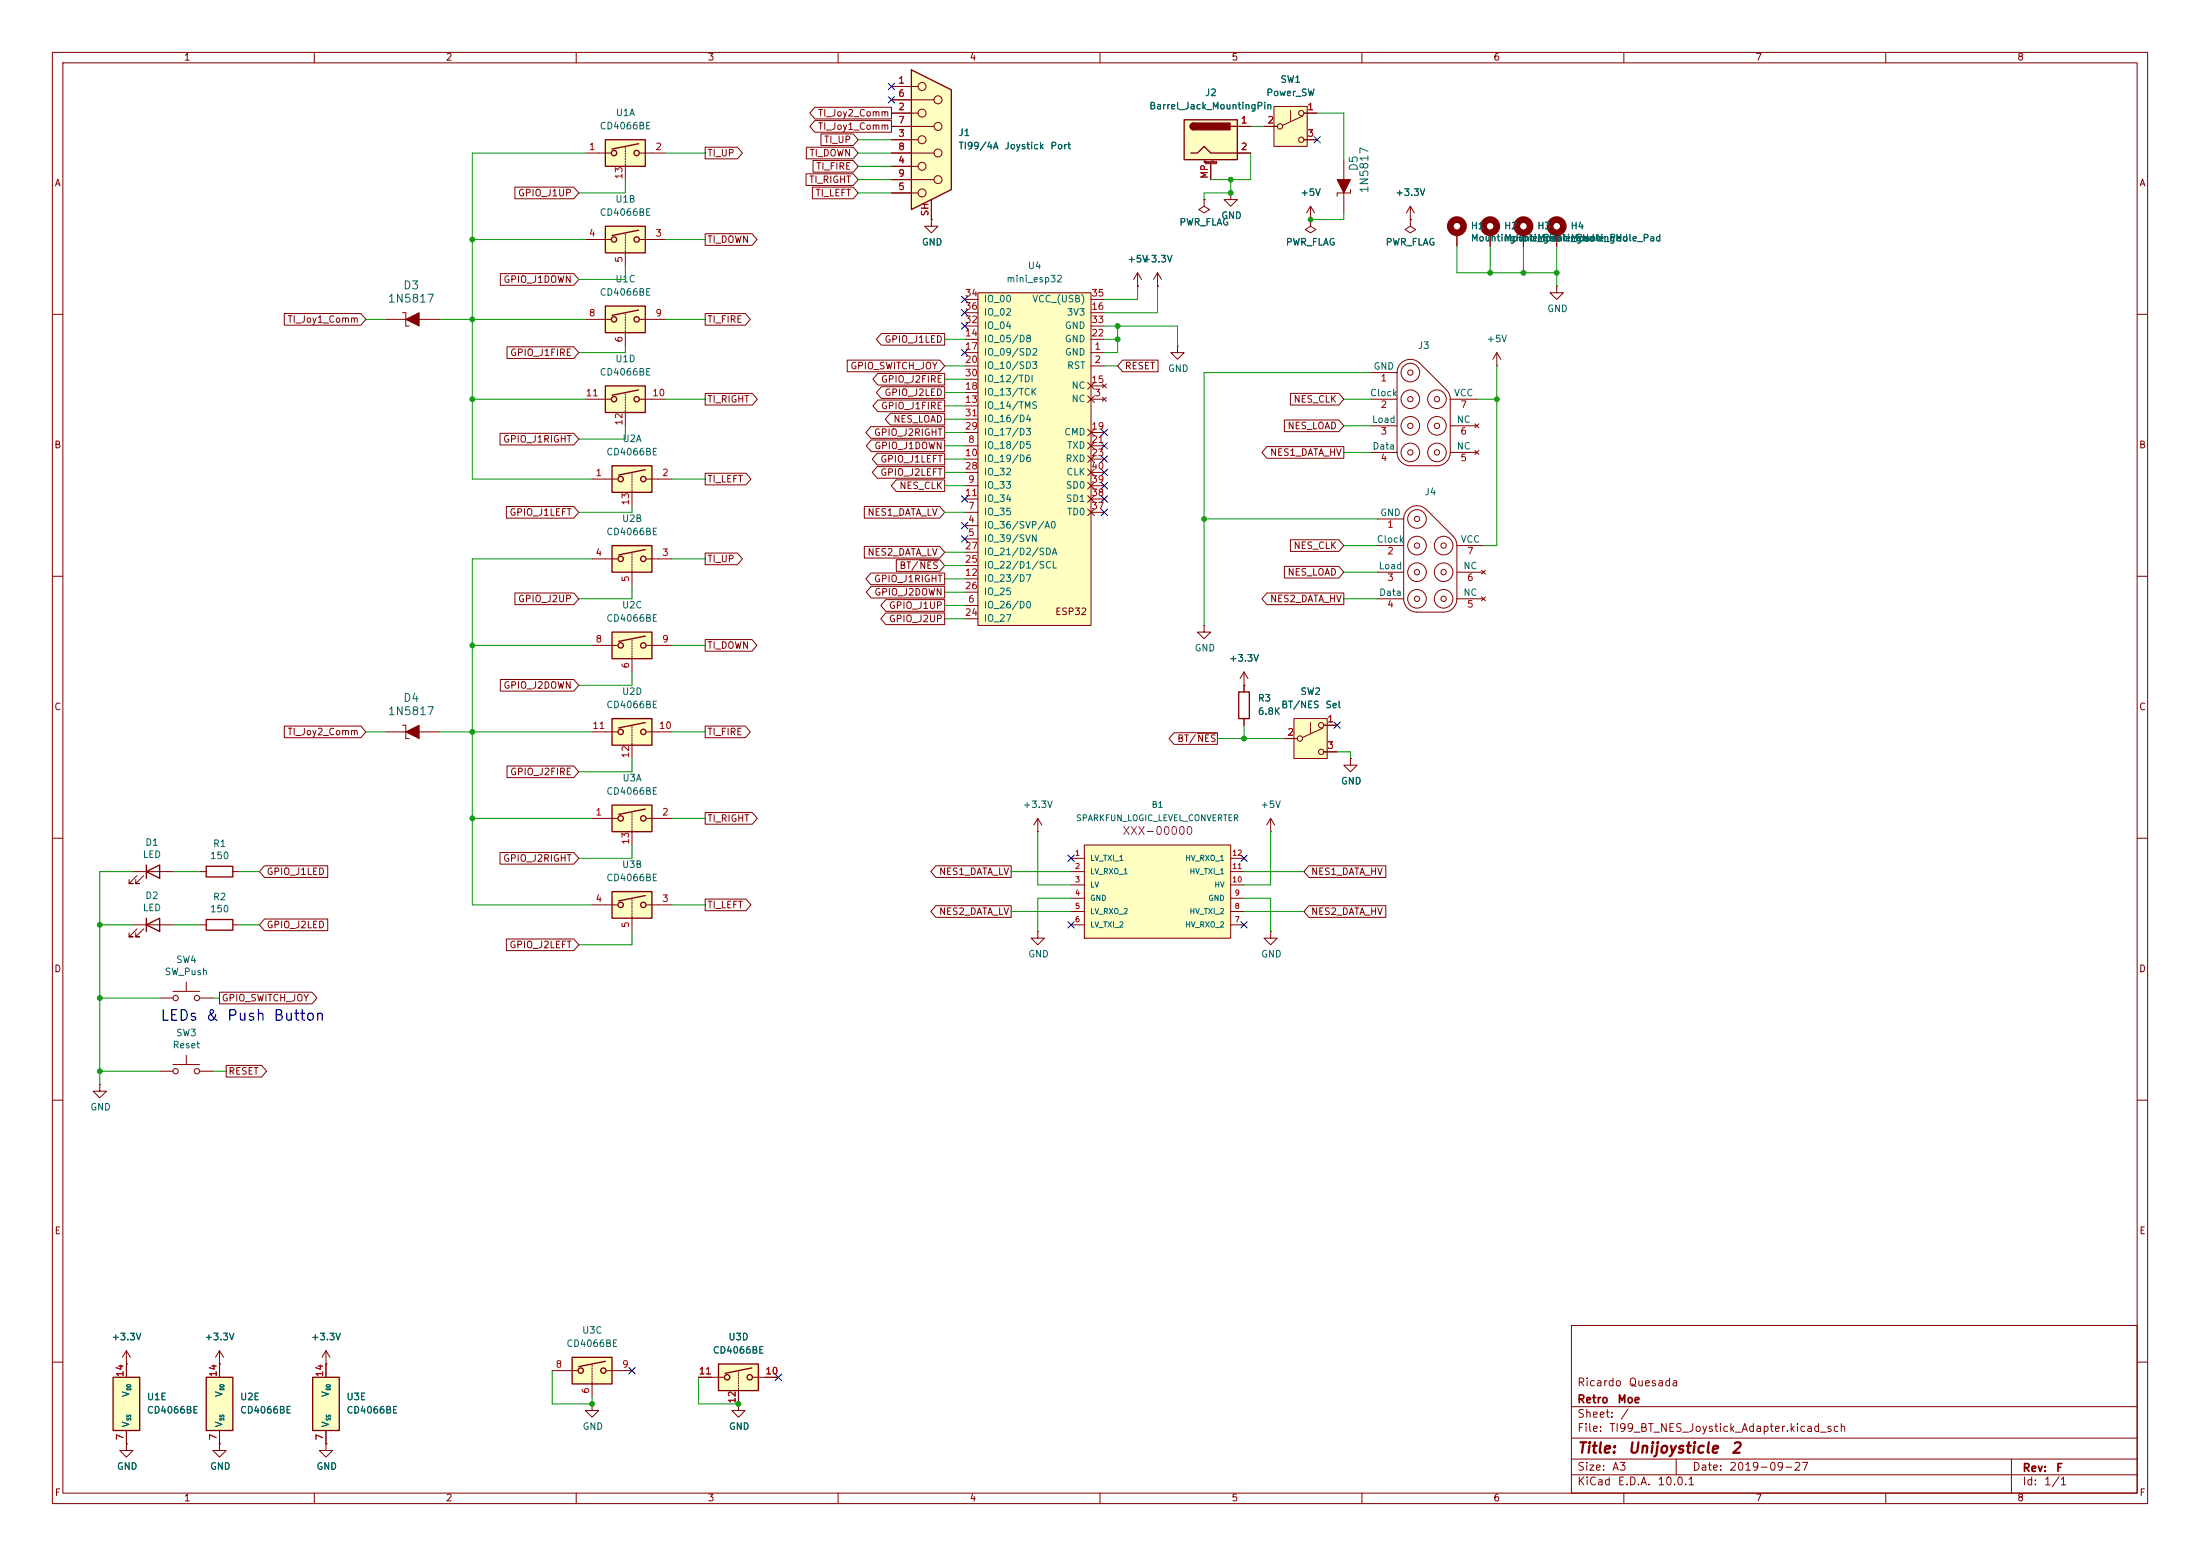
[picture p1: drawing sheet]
<svg xmlns="http://www.w3.org/2000/svg" width="420mm" height="297mm" viewBox="0 0 420 297" stroke-linecap="round" stroke-linejoin="round" font-family="sans-serif">
<g fill="none" stroke="#840000" stroke-width=".19">
<path d="M10 10h400v277h-400zM12 12h396v273h-396zM60 10v2M110 10v2M160 10v2M210 10v2M260 10v2M310 10v2M360 10v2M10 60h2M408 60h2M10 110h2"/>
<path d="M408 110h2M10 160h2M408 160h2M10 210h2M408 210h2M300 253h108v32h-108zM10 260h2M300 278.5h108M300 274.5h108M300 268.5h108M320 278.5v3M384 278.5v6.5"/>
<path d="M408 260h2M60 285v2M110 285v2M160 285v2M210 285v2M260 285v2M300 281.5h108M310 285v2M360 285v2"/>
</g>
<path d="M186.7 55.9h21.6v63.5h-21.6z" fill="#ffffc2"/>
<g fill="none" stroke="#840000" stroke-width=".19">
<path d="M184.1 59.7h2.6M184.1 57.2h2.6M186.7 55.9h21.6v63.5h-21.6zM208.3 59.7h2.5M208.3 57.2h2.5M278.1 44.5v2.5M284.5 44.5v2.5M297.2 54.6v1.3h1.2l-1.2 1.3-1.3-1.3h1.3M297.2 54.6h.1M184.1 67.3h2.6M184.1 69.9h2.6M184.1 77.5h2.6"/>
<path d="M184.1 64.8h2.6M184.1 74.9h2.6M184.1 72.4h2.6M184.1 62.2h2.6M207.6 75.6l1.3 1.2M207.6 73l1.3 1.3M208.3 67.3h2.5M208.3 69.9h2.5M208.3 76.2h2.5M208.3 64.8h2.5M208.3 73.7h2.5M208.3 62.2h2.5"/>
<path d="M208.9 75.6l-1.3 1.2M208.9 73l-1.3 1.3M210.4 75.8l.8 .8M210.4 73.3l.8 .7M211.2 73.3l-.8 .7M211.2 75.8l-.8 .8M285.7 69.9h.1M285.7 67.3l-.7 1.3M285.7 67.3l.8 1.3M285.7 67.3v2.6M184.1 97.8h2.6M184.1 85.1h2.6"/>
<path d="M184.1 92.7h2.6M184.1 87.6h2.6M184.1 95.3h2.6M184.1 82.6h2.6M184.1 90.2h2.6M184.1 80h2.6M207.6 81.9l1.3 1.3M207.6 84.5l1.3 1.2M207.6 87l1.3 1.3M207.6 97.2l1.3 1.2M207.6 94.6l1.3 1.3M207.6 92.1l1.3 1.2"/>
<path d="M207.6 89.5l1.3 1.3M208.3 97.8h2.5M208.3 85.1h2.5M208.3 92.7h2.5M208.3 87.6h2.5M208.3 95.3h2.5M208.3 82.6h2.5M208.3 90.2h2.5M208.9 81.9l-1.3 1.3M208.9 84.5l-1.3 1.2M208.9 87l-1.3 1.3M208.9 97.2l-1.3 1.2"/>
<path d="M208.9 94.6l-1.3 1.3M208.9 92.1l-1.3 1.2M208.9 89.5l-1.3 1.3M184.1 100.3h2.6M184.1 102.9h2.6M184.1 115.6h2.6M184.1 110.5h2.6M184.1 118.1h2.6M184.1 108h2.6M184.1 113h2.6M184.1 105.4h2.6"/>
</g>
<g fill="none" stroke="#840000" stroke-width="1.3">
<circle cx="278.1" cy="43.2" r="1.27"/>
<circle cx="284.5" cy="43.2" r="1.27"/>
</g>
<path d="M226.1 22.9h10.1v7.6h-10.1z" fill="#ffffc2"/>
<path d="M226.1 22.9h10.1v7.6h-10.1zM227.3 29.2h1.3l1.3-1.3 1.2 1.3h5.1M227.8 23.5a.64 .64 0 0 0-.6 .6 .64 .64 0 0 0 .6 .7M234.9 24.1h1.3" fill="none" stroke="#840000" stroke-width=".25"/>
<g fill="#840000" stroke="#840000" stroke-width=".25">
<path d="M227.4 23.7l.4-.2v1.3a.63 .63 0 0 1-.5-.4 .63 .63 0 0 1 .1-.7z"/>
<path d="M227.8 23.5h7v1.3h-7z"/>
</g>
<path d="M230.1 31.2h2.1M231.1 31.2v3.1M236.2 24.1h2.6M236.2 29.2h2.6" fill="none" stroke="#840000" stroke-width=".19"/>
<path d="M109.2 259.1h7.6v5.1h-7.6z" fill="#ffffc2"/>
<path d="M290.8 44.5v2.5M297.2 44.5v2.5M105.4 261.6h4.8M113 260.6v.3M113 261.1v.3M113 261.6v.3M113 262.1v.3M113 262.6v.3M113 263.1v.3M113 263.7v3M115.8 261.6h4.8" fill="none" stroke="#840000" stroke-width=".19"/>
<g fill="none" stroke="#840000" stroke-width=".25">
<path d="M109.2 259.1h7.6v5.1h-7.6zM115.6 259.8l-5.1 1.1"/>
<circle cx="110.9" cy="261.6" r=".51"/>
<circle cx="115.2" cy="261.6" r=".51"/>
</g>
<g fill="none" stroke="#840000" stroke-width="1.3">
<circle cx="290.8" cy="43.2" r="1.27"/>
<circle cx="297.2" cy="43.2" r="1.27"/>
</g>
<path d="M116.8 104.1h7.7v5.1h-7.7z" fill="#ffffc2"/>
<path d="M113 106.7h4.9M120.6 105.7v.2M120.6 106.2v.2M120.6 106.7v.2M120.6 107.2v.2M120.6 107.7v.3M120.6 108.2v.3M120.6 108.7v3.1M123.4 106.7h4.9" fill="none" stroke="#840000" stroke-width=".19"/>
<g fill="none" stroke="#840000" stroke-width=".25">
<path d="M116.8 104.1h7.7v5.1h-7.7zM123.2 104.9l-5.1 1"/>
<circle cx="118.5" cy="106.7" r=".51"/>
<circle cx="122.8" cy="106.7" r=".51"/>
</g>
<path d="M174 13.3l7.6 3.8v19.1l-7.6 3.8z" fill="#ffffc2"/>
<path d="M174 13.3l7.6 3.8v19.1l-7.6 3.8z" fill="none" stroke="#840000" stroke-width=".25"/>
<g fill="none" stroke="#840000" stroke-width=".19">
<path d="M170.2 16.5h5.1M170.2 19.1h8.1M170.2 21.6h5.1M170.2 24.1h8.1M170.2 26.7h5.1M170.2 29.2h8.1M170.2 31.8h5.1M170.2 34.3h8.1M170.2 36.8h5.1M177.8 38.1v3.8M250.2 39.4l-.8 1.2M250.2 39.4l.8 1.2"/>
<path d="M250.2 39.4v2.5M250.2 41.9v1.3l1 .6-1 .7-1-.7 1-.6M250.2 41.9h.1"/>
<circle cx="176" cy="16.5" r=".76"/>
<circle cx="179.1" cy="19" r=".76"/>
<circle cx="176" cy="21.6" r=".76"/>
<circle cx="176" cy="31.7" r=".76"/>
<circle cx="176" cy="26.7" r=".76"/>
<circle cx="176" cy="36.8" r=".76"/>
<circle cx="179.1" cy="34.3" r=".76"/>
<circle cx="179.1" cy="24.1" r=".76"/>
<circle cx="179.1" cy="29.2" r=".76"/>
</g>
<path d="M115.6 43.2h7.6v5.1h-7.6z" fill="#ffffc2"/>
<g fill="none" stroke="#840000" stroke-width=".19">
<path d="M111.8 45.7h4.8M119.4 44.7v.3M119.4 45.2v.3M119.4 45.7v.3M119.4 46.2v.3M119.4 46.7v.3M119.4 47.2v.3M119.4 47.8v3M122.2 45.7h4.8M177.8 41.9v1.3h1.3l-1.3 1.3-1.3-1.3h1.3M177.8 41.9h.1M141 268v1.2h1.2l-1.2 1.3-1.3-1.3h1.3"/>
<path d="M141 268h.1"/>
</g>
<g fill="none" stroke="#840000" stroke-width=".25">
<path d="M115.6 43.2h7.6v5.1h-7.6zM121.9 43.9l-5.1 1.1"/>
<circle cx="117.2" cy="45.7" r=".51"/>
<circle cx="121.5" cy="45.7" r=".51"/>
</g>
<path d="M116.8 88.9h7.7v5.1h-7.7z" fill="#ffffc2"/>
<path d="M113 91.4h4.9M120.6 90.4v.3M120.6 90.9v.3M120.6 91.4v.3M120.6 91.9v.3M120.6 92.5v.2M120.6 93v.2M120.6 93.5v3M123.4 91.4h4.9" fill="none" stroke="#840000" stroke-width=".19"/>
<g fill="none" stroke="#840000" stroke-width=".25">
<path d="M116.8 88.9h7.7v5.1h-7.7zM123.2 89.7l-5.1 1"/>
<circle cx="118.5" cy="91.4" r=".51"/>
<circle cx="122.8" cy="91.4" r=".51"/>
</g>
<path d="M137.2 260.3h7.6v5.1h-7.6z" fill="#ffffc2"/>
<g fill="none" stroke="#840000" stroke-width=".19">
<path d="M269.2 39.4l-.7 1.2M269.2 39.4l.8 1.2M269.2 39.4v2.5M269.2 41.9v1.3l1.1 .6-1.1 .7-1-.7 1-.6M269.2 41.9h.1M224.8 66v1.3h1.3l-1.3 1.3-1.3-1.3h1.3M224.8 66h.1M261.6 71.1h5.1M261.6 76.2h5.1M266.7 71.1a2.54 2.54 0 0 1 1.6-2.3 2.54 2.54 0 0 1 2.7 .5l5.1 5.1a2.54 2.54 0 0 1 .8 1.8M266.7 71.1v15.3M276.9 76.2v10.2"/>
<path d="M276.9 76.2h5M261.6 81.3h5.1M261.6 86.4h5.1M266.7 86.4a2.54 2.54 0 0 0 2.5 2.5h5.1a2.54 2.54 0 0 0 2.6-2.5M276.9 81.3h5M276.9 86.4h5M281.6 86l.7 .7M281.6 80.9l.7 .8M282.3 86l-.7 .7M282.3 80.9l-.7 .8M133.3 262.9h4.9M141 261.9v.2"/>
<path d="M141 262.4v.2M141 262.9v.2M141 263.4v.3M141 263.9v.3M141 264.4v.3M141 264.9v3.1M143.8 262.9h4.8"/>
<circle cx="269.2" cy="76.2" r="1.78"/>
<circle cx="269.2" cy="71.1" r="1.78"/>
<circle cx="269.2" cy="76.2" r=".51"/>
<circle cx="269.2" cy="71.1" r=".51"/>
<circle cx="274.3" cy="76.2" r="1.78"/>
<circle cx="274.3" cy="76.2" r=".51"/>
<circle cx="269.2" cy="81.3" r="1.78"/>
<circle cx="269.2" cy="86.4" r="1.78"/>
<circle cx="269.2" cy="81.3" r=".51"/>
<circle cx="269.2" cy="86.4" r=".51"/>
<circle cx="274.3" cy="81.3" r="1.78"/>
<circle cx="274.3" cy="86.4" r="1.78"/>
<circle cx="274.3" cy="81.3" r=".51"/>
<circle cx="274.3" cy="86.4" r=".51"/>
</g>
<g fill="none" stroke="#840000" stroke-width=".25">
<path d="M137.2 260.3h7.6v5.1h-7.6zM143.5 261.1l-5.1 1"/>
<circle cx="138.8" cy="262.9" r=".51"/>
<circle cx="143.1" cy="262.9" r=".51"/>
</g>
<path d="M115.6 26.7h7.6v5.1h-7.6z" fill="#ffffc2"/>
<path d="M111.8 29.2h4.8M119.4 28.2v.2M119.4 28.7v.3M119.4 29.2v.3M119.4 29.7v.3M119.4 30.2v.3M119.4 30.7v.3M119.4 31.2v3.1M122.2 29.2h4.8" fill="none" stroke="#840000" stroke-width=".19"/>
<g fill="none" stroke="#840000" stroke-width=".25">
<path d="M115.6 26.7h7.6v5.1h-7.6zM121.9 27.4l-5.1 1"/>
<circle cx="117.2" cy="29.2" r=".51"/>
<circle cx="121.5" cy="29.2" r=".51"/>
</g>
<path d="M115.6 73.7h7.6v5h-7.6z" fill="#ffffc2"/>
<path d="M111.8 76.2h4.8M119.4 75.2v.2M119.4 75.7v.2M119.4 76.2v.3M119.4 76.7v.3M119.4 77.2v.3M119.4 77.7v.3M119.4 78.2v3.1M122.2 76.2h4.8" fill="none" stroke="#840000" stroke-width=".19"/>
<g fill="none" stroke="#840000" stroke-width=".25">
<path d="M115.6 73.7h7.6v5h-7.6zM121.9 74.4l-5.1 1"/>
<circle cx="117.2" cy="76.2" r=".51"/>
<circle cx="121.5" cy="76.2" r=".51"/>
</g>
<path d="M115.6 58.4h7.6v5.1h-7.6z" fill="#ffffc2"/>
<g fill="none" stroke="#840000" stroke-width=".19">
<path d="M229.9 38.1v1.3l1 .6-1 .6-1-.6 1-.6M229.9 38.1h.1M256.5 30.5v3.8M256.5 36.8v3.8M257.8 36.2v.6h-2.5v.7M119.4 59.9v.3M217.2 54.6h.1M217.2 52.1l-.8 1.2M217.2 52.1l.7 1.2M217.2 52.1v2.5M111.8 61h4.8M119.4 60.5v.2"/>
<path d="M119.4 61v.2M119.4 61.5v.2M119.4 62v.2M119.4 62.5v.2M119.4 63v3M122.2 61h4.8M262.9 99.1h5.1M268 99.1a2.54 2.54 0 0 1 1.5-2.4 2.54 2.54 0 0 1 2.8 .6l5.1 5a2.54 2.54 0 0 1 .7 1.8M268 99.1v15.2M262.9 104.1h5.1M262.9 109.2h5.1M262.9 114.3h5.1"/>
<path d="M268 114.3a2.54 2.54 0 0 0 2.5 2.5h5.1a2.54 2.54 0 0 0 2.5-2.5M278.1 104.1v10.2M278.1 104.1h5.1M278.1 109.2h5.1M278.1 114.3h5.1M282.8 113.9l.8 .8M282.8 108.8l.8 .8M283.6 113.9l-.8 .8M283.6 108.8l-.8 .8M19 207v1.3h1.3l-1.3 1.3-1.2-1.3h1.2M19 207h.1M30.5 204.5h2.5"/>
<path d="M33 203.2h5.1M35.6 201.4v1.8M38.1 204.5h2.5M41.9 275.6v1.3h1.3l-1.3 1.2-1.3-1.2h1.3M41.9 275.6h.1"/>
<circle cx="270.5" cy="99.1" r="1.78"/>
<circle cx="270.5" cy="99.1" r=".51"/>
<circle cx="270.5" cy="114.3" r="1.78"/>
<circle cx="270.5" cy="104.1" r="1.78"/>
<circle cx="270.5" cy="109.2" r="1.78"/>
<circle cx="270.5" cy="114.3" r=".51"/>
<circle cx="270.5" cy="104.1" r=".51"/>
<circle cx="270.5" cy="109.2" r=".51"/>
<circle cx="275.6" cy="104.1" r="1.78"/>
<circle cx="275.6" cy="109.2" r="1.78"/>
<circle cx="275.6" cy="114.3" r="1.78"/>
<circle cx="275.6" cy="114.3" r=".51"/>
<circle cx="275.6" cy="109.2" r=".51"/>
<circle cx="275.6" cy="104.1" r=".51"/>
<circle cx="33.5" cy="204.5" r=".51"/>
<circle cx="37.6" cy="204.5" r=".51"/>
</g>
<g fill="none" stroke="#840000" stroke-width=".25">
<path d="M115.6 58.4h7.6v5.1h-7.6zM121.9 59.2l-5.1 1"/>
<circle cx="117.2" cy="61" r=".51"/>
<circle cx="121.5" cy="61" r=".51"/>
</g>
<path d="M255.3 34.3h2.5l-1.3 2.5z" fill="#840000" stroke="#840000" stroke-width=".19"/>
<path d="M243.2 20.3h6.4v7.6h-6.4z" fill="#ffffc2"/>
<g fill="none" stroke="#840000" stroke-width=".19">
<path d="M241.3 24.1h2.5M243.2 20.3h6.4v7.6h-6.4zM246.4 21.1v2M248.7 22.1l-3.8 1.8M248.9 21.6h2.6M248.9 26.7h2.6M24.1 257.8l-.7 1.3M24.1 257.8l.8 1.3M24.1 257.8v2.5M24.1 275.6v1.3h1.3l-1.3 1.2-1.2-1.2h1.2M24.1 275.6h.1M24.1 260.3h.1"/>
<circle cx="244.3" cy="24.1" r=".51"/>
<circle cx="248.4" cy="26.7" r=".51"/>
<circle cx="248.4" cy="21.6" r=".51"/>
</g>
<path d="M21.6 262.9h5.1v10.1h-5.1z" fill="#ffffc2"/>
<path d="M21.6 262.9h5.1v10.1h-5.1z" fill="none" stroke="#840000" stroke-width=".25"/>
<path d="M41.9 257.8l-.8 1.3M41.9 257.8l.8 1.3M41.9 257.8v2.5M24.1 260.3v2.6M24.1 273v2.6M41.9 260.3h.1" fill="none" stroke="#840000" stroke-width=".19"/>
<path d="M116.8 153.7h7.7v5.1h-7.7z" fill="#ffffc2"/>
<g fill="none" stroke="#840000" stroke-width=".19">
<path d="M221 54.6h.1M221 52.1l-.8 1.2M221 52.1l.7 1.2M221 52.1v2.5M113 156.2h4.9M120.6 155.2v.2M120.6 155.7v.3M120.6 156.2v.3M120.6 156.7v.3M120.6 157.2v.3M120.6 157.7v.3M120.6 158.2v3.1"/>
<path d="M123.4 156.2h4.9M30.5 190.5h2.5M33 189.2h5.1M35.6 187.5v1.7M38.1 190.5h2.5"/>
<circle cx="33.5" cy="190.5" r=".51"/>
<circle cx="37.6" cy="190.5" r=".51"/>
</g>
<g fill="none" stroke="#840000" stroke-width=".25">
<path d="M116.8 153.7h7.7v5.1h-7.7zM123.2 154.4l-5.1 1"/>
<circle cx="118.5" cy="156.2" r=".51"/>
<circle cx="122.8" cy="156.2" r=".51"/>
</g>
<path d="M59.7 262.9h5.1v10.1h-5.1z" fill="#ffffc2"/>
<path d="M59.7 262.9h5.1v10.1h-5.1z" fill="none" stroke="#840000" stroke-width=".25"/>
<path d="M62.2 257.8v5.1M62.2 257.8l-.7 1.3M62.2 257.8l.8 1.3M62.2 260.3h.1M62.2 273v2.6" fill="none" stroke="#840000" stroke-width=".19"/>
<path d="M39.4 262.9h5v10.1h-5z" fill="#ffffc2"/>
<path d="M39.4 262.9h5v10.1h-5z" fill="none" stroke="#840000" stroke-width=".25"/>
<path d="M257.8 144.8v1.3h1.3l-1.3 1.2-1.3-1.2h1.3M257.8 144.8h.1M198.1 177.8v1.3h1.3l-1.3 1.2-1.3-1.2h1.3M198.1 177.8h.1M41.9 260.3v2.6M41.9 273v2.6M62.2 275.6v1.3h1.3l-1.3 1.2-1.2-1.2h1.2M62.2 275.6h.1" fill="none" stroke="#840000" stroke-width=".19"/>
<path d="M247 137.2h6.4v7.6h-6.4z" fill="#ffffc2"/>
<g fill="none" stroke="#840000" stroke-width=".19">
<path d="M237.5 130.8v1.3M237.5 137.2v1.2M247 137.2h6.4v7.6h-6.4zM250.2 137.9v2.1M252.5 139l-3.8 1.8M252.7 138.4h2.6M245.1 141h2.5M252.7 143.5h2.6M113 268v1.2h1.3l-1.3 1.3-1.2-1.3h1.2M113 268h.1"/>
<circle cx="252.2" cy="138.4" r=".51"/>
<circle cx="248.2" cy="141" r=".51"/>
<circle cx="252.2" cy="143.5" r=".51"/>
</g>
<path d="M236.5 132.1h2v5.1h-2z" fill="none" stroke="#840000" stroke-width=".25"/>
<path d="M207 161.3h27.9v17.8h-27.9z" fill="#ffffc2"/>
<g fill="none" stroke="#840000" stroke-width=".19">
<path d="M76.8 59.7h.7v2.5h.6M73.7 61h3.8M80 61h3.8M229.9 119.4v1.3h1.2l-1.2 1.2-1.3-1.2h1.3M229.9 119.4h.1M73.7 139.7h3.8M76.8 138.4h.7v2.6h.6M80 139.7h3.8M237.5 130.8h.1M237.5 128.3l-.8 1.2M237.5 128.3l.8 1.2M237.5 128.3v2.5"/>
<path d="M198.1 158.8h.1M198.1 156.2l-.7 1.3M198.1 156.2l.8 1.3M198.1 156.2v2.6M242.6 158.8h.1M242.6 156.2l-.8 1.3M242.6 156.2l.7 1.3M242.6 156.2v2.6M25.4 166.4h7.6M25.4 176.5h7.6M26.2 167.1l-1.6 1.6h.8h-.8v-.8M26.2 177.3l-1.6 1.5h.8h-.8v-.7"/>
<path d="M27.4 167.1l-1.5 1.6h.8h-.8v-.8M27.4 177.3l-1.5 1.5h.8h-.8v-.7M38.1 166.4h1.3M38.1 176.5h1.3M44.4 166.4h1.3M44.4 176.5h1.3M204.5 163.8h2.5M204.5 166.4h2.5M204.5 168.9h2.5M204.5 171.5h2.5M204.5 174h2.5M204.5 176.5h2.5"/>
<path d="M207 161.3h27.9v17.8h-27.9zM234.9 163.8h2.6M234.9 166.4h2.6M234.9 168.9h2.6M234.9 171.5h2.6M234.9 174h2.6M234.9 176.5h2.6M242.6 177.8v1.3h1.2l-1.2 1.2-1.3-1.2h1.3M242.6 177.8h.1"/>
</g>
<g fill="#840000" stroke="#840000" stroke-width=".19">
<path d="M77.5 61l2.5-1.3v2.5z"/>
<path d="M77.5 139.7l2.5-1.3v2.6z"/>
</g>
<path d="M27.9 166.4l2.6-1.3v2.5zM27.9 176.5l2.6-1.2v2.5zM27.9 165.1v2.5M27.9 175.3v2.5M39.4 165.4h5v2h-5zM39.4 175.5h5v2h-5z" fill="none" stroke="#840000" stroke-width=".25"/>
<path d="M116.8 120.7h7.7v5h-7.7z" fill="#ffffc2"/>
<path d="M113 123.2h4.9M120.6 122.2v.2M120.6 122.7v.2M120.6 123.2v.2M120.6 123.7v.3M120.6 124.2v.3M120.6 124.7v.3M120.6 125.2v3.1M123.4 123.2h4.9" fill="none" stroke="#840000" stroke-width=".19"/>
<g fill="none" stroke="#840000" stroke-width=".25">
<path d="M116.8 120.7h7.7v5h-7.7zM123.2 121.4l-5.1 1"/>
<circle cx="118.5" cy="123.2" r=".51"/>
<circle cx="122.8" cy="123.2" r=".51"/>
</g>
<path d="M116.8 137.2h7.7v5h-7.7z" fill="#ffffc2"/>
<path d="M113 139.7h4.9M120.6 138.7v.2M120.6 139.2v.2M120.6 139.7v.3M123.4 139.7h4.9M120.6 140.2v.3M120.6 140.7v.3M120.6 141.2v.3M120.6 141.7v3.1" fill="none" stroke="#840000" stroke-width=".19"/>
<g fill="none" stroke="#840000" stroke-width=".25">
<path d="M116.8 137.2h7.7v5h-7.7zM123.2 137.9l-5.1 1"/>
<circle cx="118.5" cy="139.7" r=".51"/>
<circle cx="122.8" cy="139.7" r=".51"/>
</g>
<path d="M116.8 170.2h7.7v5.1h-7.7z" fill="#ffffc2"/>
<g fill="none" stroke="#840000" stroke-width=".19">
<path d="M170.2 16.5h3.8M170.2 19.1h3.8M98.3 35.7h11.2l1 1.1-1 1.1h-11.2zM134.6 28.1h6.2l.9 1.1-.9 1.1h-6.2zM153.9 33.2h9l.9 1.1-.9 1.1h-9zM153.9 28.1h9l.9 1.1-.9 1.1h-9zM155.1 35.7h7.8l.9 1.1-.9 1.1h-7.8zM155.2 30.6h7.7l.9 1.2-.9 1.1h-7.7zM155.6 20.5h14.6v2.2h-14.6l-1-1.1zM155.6 23h14.6v2.2h-14.6l-1-1.1zM156.7 25.6h6.2l.9 1.1-.9 1.1h-6.2zM170.2 21.6h3.8"/>
<path d="M170.2 24.1h3.8M170.2 26.7h3.8M170.2 31.8h3.8M170.2 36.8h3.8M170.2 29.2h3.8M170.2 34.3h3.8M177.8 38.1v3.8M229.9 38.1h.1M231.1 31.2v3.1M234.9 36.8v1.3h1.3l-1.3 1.3-1.2-1.3h1.2M234.9 36.8h.1M236.2 24.1h2.6"/>
<path d="M236.2 29.2h2.6M241.3 24.1h2.5M248.9 21.6h2.6M248.9 26.7h2.6M54.3 59.8h14.6l.9 1.2-.9 1.1h-14.6zM95.5 52.2h14l1 1.1-1 1.2h-14zM134.6 44.6h9l.9 1.1-.9 1.1h-9zM134.6 59.8h7.7l.9 1.2-.9 1.1h-7.7zM177.8 41.9h.1M217.2 54.6h.1M221 54.6h.1M250.2 41.9h.1"/>
<path d="M269.2 41.9h.1M278.1 44.5v2.5M284.5 44.5v2.5M290.8 44.5v2.5M297.2 44.5v2.5M96.8 66.2h12.7l1 1.1-1 1.1h-12.7zM134.6 75.1h9l1 1.1-1 1.1h-9zM161.7 68.7h17.7l.9 1.2-.9 1.1h-17.7zM167.6 76.4h12.7v2.2h-12.7l-1-1.1zM167.6 71.3h12.7v2.2h-12.7l-1-1.1zM168.3 63.7h12v2.2h-12l-1-1.1zM168.3 73.8h12v2.2h-12l-1-1.1z"/>
<path d="M169.9 78.9h10.4v2.2h-10.4l-.9-1.1zM214.3 68.7h6.8v2.3h-6.8l-.9-1.1zM246.3 75.1h9.3l.9 1.1-.9 1.1h-9.3zM95.5 82.7h14l1 1.1-1 1.1h-14zM96.7 96.7h12.8l1 1.1-1 1.1h-12.8zM134.6 90.3h7.8l1 1.1-1 1.2h-7.8zM165 96.7h14.4l.9 1.1-.9 1.1h-14.4zM166.3 81.4h14v2.3h-14l-1-1.1zM166.3 84h14v2.2h-14l-.9-1.1zM167.5 89.1h12.8v2.2h-12.8l-1-1.1zM167.5 86.5h12.8v2.2h-12.8l-1-1.1zM171.1 91.6h9.2v2.2h-9.2l-1-1.1z"/>
<path d="M241.9 85.2h14.6v2.3h-14.6l-1-1.1zM245.2 80.2h10.4l.9 1.1-.9 1.1h-10.4zM98.3 113.2h11.2l1 1.1-1 1.1h-11.2zM134.6 105.6h6.2l.9 1.1-.9 1.1h-6.2zM165 104.3h14.4l.9 1.1-.9 1.1h-14.4zM166.3 109.4h14v2.2h-14l-1-1.1zM166.3 111.9h14v2.2h-14l-.9-1.1zM169.1 114.5h11.2v2.2h-11.2l-.9-1.1zM169.1 117h11.2v2.2h-11.2l-.9-1.1zM171.1 106.8h8.3l.9 1.2-.9 1.1h-8.3zM175.5 106.9h3.6M241.9 113.2h14.6v2.2h-14.6l-1-1.1z"/>
<path d="M245.2 108.1h10.4l.9 1.1-.9 1.1h-10.4zM246.3 103h9.3l.9 1.1-.9 1.2h-9.3zM54.3 138.6h14.6l.9 1.1-.9 1.1h-14.6zM95.5 129.7h14l1 1.1-1 1.1h-14zM134.6 138.6h7.7l.9 1.1-.9 1.1h-7.7zM134.6 122.1h9l.9 1.1-.9 1.1h-9zM224.1 139.9h8.3v2.2h-8.3l-.9-1.1zM228.5 140h3.7M237.5 130.8h.1M237.5 130.8v1.3M237.5 137.2v1.2M252.7 138.4h2.6"/>
<path d="M96.8 146.2h12.7l1 1.1-1 1.1h-12.7zM134.6 155.1h9l1 1.1-1 1.1h-9zM245.1 141h2.5M252.7 143.5h2.6M257.8 144.8h.1M50.5 165.3h12.1v2.2h-12.1l-1-1.1zM50.5 175.4h12.1v2.2h-12.1l-1-1.1zM95.5 162.7h14l1 1.1-1 1.1h-14zM96.7 179.2h12.8l1 1.1-1 1.2h-12.8zM113 172.7h4.9M120.6 171.7v.3M120.6 172.2v.3"/>
<path d="M120.6 172.7v.3M120.6 173.2v.3M120.6 173.7v.3M120.6 174.2v.3M120.6 174.8v3M123.4 172.7h4.9M134.6 171.6h7.8l1 1.1-1 1.1h-7.8zM178.7 165.3h14.3v2.2h-14.3l-1-1.1zM178.7 172.9h14.3v2.2h-14.3l-1-1.1zM249.9 172.9h14.7v2.2h-14.7l-1-1.1zM249.9 165.3h14.7v2.2h-14.7l-1-1.1zM41.9 189.4h17.7l.9 1.1-.9 1.1h-17.7z"/>
<path d="M43.2 203.4h6.7l1 1.1-1 1.1h-6.7zM24.1 260.3h.1M24.1 275.6h.1M24.1 260.3v2.6M24.1 273v2.6M41.9 260.3h.1M41.9 275.6h.1M41.9 260.3v2.6M41.9 273v2.6M62.2 260.3h.1M62.2 275.6h.1M62.2 260.3v2.6"/>
<path d="M62.2 273v2.6M133.3 262.9h2.6M141 268h.1M141 265.4v2.6M146 262.9h2.6"/>
</g>
<g fill="none" stroke="#840000" stroke-width=".25">
<path d="M116.8 170.2h7.7v5.1h-7.7zM123.2 170.9l-5.1 1.1"/>
<circle cx="118.5" cy="172.7" r=".51"/>
<circle cx="122.8" cy="172.7" r=".51"/>
</g>
<g fill="none" stroke="#009600" stroke-width=".19">
<path d="M111.8 29.2h-21.6v62.2h22.8M119.4 34.3v2.5h-8.9M127 29.2h7.6M163.8 34.3h6.4M163.8 36.8h6.4M163.8 29.2h6.4M163.8 31.8h6.4M163.8 26.7h6.4M234.9 34.3v2.5h-5v1.3M238.8 29.2v5.1h-7.7M238.8 24.1h2.5M251.5 21.6h5v8.9"/>
<path d="M90.2 45.7h21.6M119.4 50.8v2.5h-8.9M127 45.7h7.6M217.2 54.6v2.6h-6.4M221 54.6v5.1h-10.2M256.5 40.6v1.3h-6.3M278.1 47v5.1h19.1M284.5 47v5.1M290.8 47v5.1M297.2 47v7.6M69.8 61h3.9M83.8 61h28"/>
<path d="M90.2 76.2h21.6M119.4 66v1.3h-8.9M127 76.2h7.6M127 61h7.6M180.3 64.8h3.8M180.3 69.9h3.8M180.3 72.4h3.8M180.3 77.5h3.8M180.3 74.9h3.8M210.8 62.2h14v3.8M210.8 64.8h2.6M210.8 69.9h2.6"/>
<path d="M213.4 62.2v5.1h-2.6M256.5 76.2h5.1M261.6 71.1h-31.7v48.3M281.9 76.2h3.8M285.7 69.9v34.2h-2.5M119.4 81.3v2.5h-8.9M120.6 96.5v1.3h-10.1M128.3 91.4h6.3M180.3 97.8h3.8M180.3 92.7h3.8M180.3 90.2h3.8M180.3 82.6h3.8"/>
<path d="M180.3 80h3.8M180.3 85.1h3.8M180.3 87.6h3.8M229.9 99.1h33M256.5 81.3h5.1M256.5 86.4h5.1M113 106.7h-22.8v66h22.8M120.6 111.8v2.5h-10.1M128.3 106.7h6.3M180.3 110.5h3.8M180.3 115.6h3.8M180.3 113h3.8"/>
<path d="M180.3 118.1h3.8M180.3 105.4h3.8M180.3 108h3.8M256.5 104.1h6.4M256.5 114.3h6.4M256.5 109.2h6.4M69.8 139.7h3.9M83.8 139.7h29.2M90.2 123.2h22.8M120.6 128.3v2.5h-10.1M128.3 139.7h6.3M128.3 123.2h6.3"/>
<path d="M237.5 138.4v2.6M90.2 156.2h22.8M120.6 144.8v2.5h-10.1M128.3 156.2h6.3M198.1 158.8v10.1h6.4M232.4 141h12.7M242.6 158.8v10.1h-5.1M255.3 143.5h2.5v1.3M19 176.5h6.4M25.4 166.4h-6.4v40.6M33 166.4h5.1M33 176.5h5.1"/>
<path d="M45.7 166.4h3.8M45.7 176.5h3.8M120.6 161.3v2.5h-10.1M120.6 177.8v2.5h-10.1M128.3 172.7h6.3M193 174h11.5M193 166.4h11.5M204.5 171.5h-6.4v6.3M237.5 174h11.4M237.5 166.4h11.4M237.5 171.5h5.1v6.3M19 190.5h11.5"/>
<path d="M40.6 190.5h1.3M19 204.5h11.5M40.6 204.5h2.6M105.4 261.6v6.4h7.6v-1.3M133.3 262.9v5.1h7.7"/>
</g>
<g fill="none" stroke="#000084" stroke-width=".19">
<path d="M169.6 18.4l1.2 1.3M169.6 15.9l1.2 1.2M170.8 18.4l-1.2 1.3M170.8 15.9l-1.2 1.2M250.9 26.1l1.2 1.2M252.1 26.1l-1.2 1.2M183.5 59.1l1.3 1.2M183.5 56.5l1.3 1.3M184.8 59.1l-1.3 1.2M184.8 56.5l-1.3 1.3M183.5 61.6l1.3 1.2M183.5 66.7l1.3 1.2"/>
<path d="M184.8 61.6l-1.3 1.2M184.8 66.7l-1.3 1.2M183.5 94.6l1.3 1.3M183.5 99.7l1.3 1.2M184.8 94.6l-1.3 1.3M184.8 99.7l-1.3 1.2M210.2 97.2l1.2 1.2M210.2 94.6l1.2 1.3M210.2 89.6l1.2 1.2M210.2 92.1l1.2 1.2M210.2 87l1.2 1.2M210.2 84.5l1.2 1.2"/>
<path d="M210.2 81.9l1.2 1.3M211.4 97.2l-1.2 1.2M211.4 94.6l-1.2 1.3M211.4 89.6l-1.2 1.2M211.4 92.1l-1.2 1.2M211.4 87l-1.2 1.2M211.4 84.5l-1.2 1.2M211.4 81.9l-1.2 1.3M183.5 102.3l1.3 1.2M184.8 102.3l-1.3 1.2M254.7 137.8l1.2 1.2M255.9 137.8l-1.2 1.2"/>
<path d="M203.9 175.9l1.2 1.2M203.9 163.2l1.2 1.2M205.1 175.9l-1.2 1.2M205.1 163.2l-1.2 1.2M236.9 175.9l1.2 1.2M236.9 163.2l1.2 1.2M238.1 175.9l-1.2 1.2M238.1 163.2l-1.2 1.2M120 261l1.3 1.2M121.3 261l-1.3 1.2M148 262.3l1.2 1.2M149.2 262.3l-1.2 1.2"/>
</g>
<g fill="#009600" stroke="#009600" stroke-width=".19">
<circle cx="290.8" cy="52.1" r=".46"/>
<circle cx="284.5" cy="52.1" r=".46"/>
<circle cx="297.2" cy="52.1" r=".46"/>
<circle cx="250.2" cy="41.9" r=".46"/>
<circle cx="285.7" cy="76.2" r=".46"/>
<circle cx="234.9" cy="36.8" r=".46"/>
<circle cx="234.9" cy="34.3" r=".46"/>
<circle cx="213.4" cy="62.2" r=".46"/>
<circle cx="229.9" cy="99.1" r=".46"/>
<circle cx="213.4" cy="64.8" r=".46"/>
<circle cx="141" cy="268" r=".46"/>
<circle cx="113" cy="268" r=".46"/>
<circle cx="90.2" cy="156.2" r=".46"/>
<circle cx="19" cy="190.5" r=".46"/>
<circle cx="19" cy="204.5" r=".46"/>
<circle cx="237.5" cy="141" r=".46"/>
<circle cx="90.2" cy="76.2" r=".46"/>
<circle cx="90.2" cy="61" r=".46"/>
<circle cx="90.2" cy="45.7" r=".46"/>
<circle cx="19" cy="176.5" r=".46"/>
<circle cx="90.2" cy="139.7" r=".46"/>
<circle cx="90.2" cy="123.2" r=".46"/>
</g>
<text font-size="2" fill="#0000c2" x="30.5" y="195.3">LEDs &amp; Push Button</text>
<g font-size="2" fill="#840000">
<text x="301" y="277.9">Title:</text>
<text x="310.6" y="277.9">Unijoysticle</text>
<text x="330.3" y="277.9">2</text>
</g>
<g font-size="1.5" fill="#006464">
<text x="259.6" y="32.8" transform="rotate(-90 259.6 32.8)">D5</text>
<text x="261.6" y="37" transform="rotate(-90 261.6 37)">1N5817</text>
<text x="73.9" y="58.1">1N5817</text>
<text x="76.9" y="55.6">D3</text>
<text x="73.9" y="136.9">1N5817</text>
<text x="76.9" y="134.3">D4</text>
</g>
<text font-size="1.5" fill="#840084" x="214.2" y="159.7">XXX-00000</text>
<g font-size="1.5" fill="#840000">
<text x="301" y="268.2">Retro</text>
<text x="301" y="265">Ricardo</text>
<text x="308.7" y="268.2">Moe</text>
<text x="310.8" y="265">Quesada</text>
<text x="301" y="273.7">File:</text>
<text x="301" y="271">Sheet:</text>
<text x="307.1" y="273.7">TI99_BT_NES_Joystick_Adapter.kicad_sch</text>
<text x="309.2" y="271">/</text>
<text x="301" y="281.1">Size:</text>
<text x="307.6" y="281.1">A3</text>
<text x="323" y="281.1">Date:</text>
<text x="330" y="281.1">2019-09-27</text>
<text x="386" y="281.3">Rev:</text>
<text x="392.4" y="281.3">F</text>
<text x="301" y="283.9">KiCad</text>
<text x="308.7" y="283.9">E.D.A.</text>
<text x="316.3" y="283.9">10.0.1</text>
<text x="386" y="283.9">Id:</text>
<text x="390.1" y="283.9">1/1</text>
</g>
<g font-size="1.3" fill="#840000">
<text x="35" y="11.9">1</text>
<text x="85" y="11.9">2</text>
<text x="135" y="11.9">3</text>
<text x="185" y="11.9">4</text>
<text x="235" y="11.9">5</text>
<text x="285" y="11.9">6</text>
<text x="335" y="11.9">7</text>
<text x="385" y="11.9">8</text>
<text x="156.1" y="22.5">TI_Joy2_Comm</text>
<text x="156.1" y="25.1">TI_Joy1_Comm</text>
<text x="157.2" y="27.6">TI_UP</text>
<text x="10.3" y="35.9">A</text>
<text x="134.9" y="30.2">TI_UP</text>
<text x="154.4" y="35.2">TI_RIGHT</text>
<text x="154.4" y="30.2">TI_DOWN</text>
<text x="155.7" y="32.7">TI_FIRE</text>
<text x="408.3" y="35.9">A</text>
<text x="98.8" y="37.8">GPIO_J1UP</text>
<text x="155.6" y="37.8">TI_LEFT</text>
<text x="134.9" y="46.7">TI_DOWN</text>
<text x="96" y="54.3">GPIO_J1DOWN</text>
<text x="54.8" y="61.9">TI_Joy1_Comm</text>
<text x="134.9" y="61.9">TI_FIRE</text>
<text x="168.8" y="65.7">GPIO_J1LED</text>
<text x="97.3" y="68.3">GPIO_J1FIRE</text>
<text x="162.2" y="70.8">GPIO_SWITCH_JOY</text>
<text x="214.6" y="70.8">RESET</text>
<text x="134.9" y="77.2">TI_RIGHT</text>
<text x="168.1" y="73.3">GPIO_J2FIRE</text>
<text x="168.8" y="75.9">GPIO_J2LED</text>
<text x="246.8" y="77.2">NES_CLK</text>
<text x="166.8" y="83.5">GPIO_J2RIGHT</text>
<text x="168.1" y="78.4">GPIO_J1FIRE</text>
<text x="170.4" y="81">NES_LOAD</text>
<text x="245.7" y="82.2">NES_LOAD</text>
<text x="10.3" y="85.9">B</text>
<text x="96" y="84.8">GPIO_J1RIGHT</text>
<text x="166.8" y="86">GPIO_J1DOWN</text>
<text x="168" y="88.6">GPIO_J1LEFT</text>
<text x="242.4" y="87.3">NES1_DATA_HV</text>
<text x="408.2" y="85.9">B</text>
<text x="134.9" y="92.4">TI_LEFT</text>
<text x="168" y="91.1">GPIO_J2LEFT</text>
<text x="171.6" y="93.7">NES_CLK</text>
<text x="97.2" y="98.7">GPIO_J1LEFT</text>
<text x="165.5" y="98.7">NES1_DATA_LV</text>
<text x="134.9" y="107.6">TI_UP</text>
<text x="165.5" y="106.4">NES2_DATA_LV</text>
<text x="246.8" y="105.1">NES_CLK</text>
<text x="166.8" y="111.4">GPIO_J1RIGHT</text>
<text x="166.8" y="114">GPIO_J2DOWN</text>
<text x="171.6" y="108.9">BT/NES</text>
<text x="245.7" y="110.2">NES_LOAD</text>
<text x="98.8" y="115.3">GPIO_J2UP</text>
<text x="169.6" y="116.5">GPIO_J1UP</text>
<text x="169.6" y="119.1">GPIO_J2UP</text>
<text x="201.3" y="117.7">ESP32</text>
<text x="242.4" y="115.3">NES2_DATA_HV</text>
<text x="134.9" y="124.1">TI_DOWN</text>
<text x="96" y="131.8">GPIO_J2DOWN</text>
<text x="10.3" y="135.9">C</text>
<text x="408.2" y="135.9">C</text>
<text x="54.8" y="140.7">TI_Joy2_Comm</text>
<text x="134.9" y="140.7">TI_FIRE</text>
<text x="224.6" y="141.9">BT/NES</text>
<text x="97.3" y="148.3">GPIO_J2FIRE</text>
<text x="134.9" y="157.2">TI_RIGHT</text>
<text x="50.8" y="167.3">GPIO_J1LED</text>
<text x="96" y="164.8">GPIO_J2RIGHT</text>
<text x="179.2" y="167.3">NES1_DATA_LV</text>
<text x="250.2" y="167.3">NES1_DATA_HV</text>
<text x="134.9" y="173.7">TI_LEFT</text>
<text x="50.8" y="177.5">GPIO_J2LED</text>
<text x="179.2" y="174.9">NES2_DATA_LV</text>
<text x="250.2" y="174.9">NES2_DATA_HV</text>
<text x="10.3" y="185.9">D</text>
<text x="97.2" y="181.3">GPIO_J2LEFT</text>
<text x="408.2" y="185.9">D</text>
<text x="42.2" y="191.5">GPIO_SWITCH_JOY</text>
<text x="43.5" y="205.4">RESET</text>
<text x="10.3" y="235.9">E</text>
<text x="408.3" y="235.9">E</text>
<text x="10.3" y="285.9">F</text>
<text x="35" y="286.9">1</text>
<text x="85" y="286.9">2</text>
<text x="135" y="286.9">3</text>
<text x="185" y="286.9">4</text>
<text x="235" y="286.9">5</text>
<text x="285" y="286.9">6</text>
<text x="335" y="286.9">7</text>
<text x="385" y="286.9">8</text>
<text x="408.3" y="285.9">F</text>
</g>
<g font-size="1.3" fill="#a90000">
<text x="171.4" y="16.3">1</text>
<text x="171.4" y="21.3">2</text>
<text x="171.4" y="18.8">6</text>
<text x="171.4" y="23.9">7</text>
<text x="236.8" y="23.9">1</text>
<text x="241.9" y="23.9">2</text>
<text x="249.5" y="21.3">1</text>
<text x="112.3" y="29">1</text>
<text x="125" y="29">2</text>
<text x="171.4" y="26.4">3</text>
<text x="171.4" y="29">8</text>
<text x="236.8" y="29">2</text>
<text x="249.5" y="26.4">3</text>
<text x="119.1" y="34.3" transform="rotate(-90 119.1 34.3)">13</text>
<text x="171.4" y="31.5">4</text>
<text x="171.4" y="34">9</text>
<text x="230.9" y="34.2" transform="rotate(-90 230.9 34.2)">MP</text>
<text x="171.4" y="36.6">5</text>
<text x="177.5" y="41.4" transform="rotate(-90 177.5 41.4)">SH</text>
<text x="112.3" y="45.5">4</text>
<text x="125" y="45.5">3</text>
<text x="119.1" y="50.2" transform="rotate(-90 119.1 50.2)">5</text>
<text x="184.1" y="56.9">34</text>
<text x="184.1" y="59.4">36</text>
<text x="208.2" y="59.4">16</text>
<text x="208.2" y="56.9">35</text>
<text x="112.3" y="60.7">8</text>
<text x="119.1" y="65.5" transform="rotate(-90 119.1 65.5)">6</text>
<text x="125" y="60.7">9</text>
<text x="184.1" y="64.5">14</text>
<text x="184.1" y="62">32</text>
<text x="208.2" y="64.5">22</text>
<text x="208.2" y="62">33</text>
<text x="184.1" y="67.1">17</text>
<text x="184.1" y="69.6">20</text>
<text x="208.8" y="67.1">1</text>
<text x="208.8" y="69.6">2</text>
<text x="111.7" y="75.9">11</text>
<text x="124.4" y="75.9">10</text>
<text x="184.1" y="77.2">13</text>
<text x="184.1" y="74.7">18</text>
<text x="184.1" y="72.1">30</text>
<text x="208.2" y="73.4">15</text>
<text x="208.8" y="75.9">3</text>
<text x="263.5" y="73.1">1</text>
<text x="119.1" y="81.3" transform="rotate(-90 119.1 81.3)">12</text>
<text x="184.1" y="82.3">29</text>
<text x="184.1" y="79.8">31</text>
<text x="208.2" y="82.3">19</text>
<text x="263.5" y="78.2">2</text>
<text x="263.5" y="83.3">3</text>
<text x="278.7" y="83.3">6</text>
<text x="278.7" y="78.2">7</text>
<text x="184.1" y="87.4">10</text>
<text x="184.1" y="89.9">28</text>
<text x="184.7" y="84.8">8</text>
<text x="208.2" y="84.8">21</text>
<text x="208.2" y="87.4">23</text>
<text x="208.2" y="89.9">40</text>
<text x="263.5" y="88.3">4</text>
<text x="278.7" y="88.3">5</text>
<text x="113.6" y="91.2">1</text>
<text x="126.3" y="91.2">2</text>
<text x="184.1" y="95">11</text>
<text x="184.7" y="92.5">9</text>
<text x="208.2" y="95">38</text>
<text x="208.2" y="92.5">39</text>
<text x="120.4" y="96.6" transform="rotate(-90 120.4 96.6)">13</text>
<text x="184.7" y="100.1">4</text>
<text x="184.7" y="97.5">7</text>
<text x="208.2" y="97.5">37</text>
<text x="264.7" y="101">1</text>
<text x="113.6" y="106.4">4</text>
<text x="126.3" y="106.4">3</text>
<text x="184.1" y="107.7">25</text>
<text x="184.1" y="105.2">27</text>
<text x="184.7" y="102.6">5</text>
<text x="264.7" y="106.1">2</text>
<text x="280" y="106.1">7</text>
<text x="120.4" y="111.2" transform="rotate(-90 120.4 111.2)">5</text>
<text x="184.1" y="110.2">12</text>
<text x="184.1" y="112.8">26</text>
<text x="264.7" y="111.2">3</text>
<text x="280" y="111.2">6</text>
<text x="184.1" y="117.9">24</text>
<text x="184.7" y="115.3">6</text>
<text x="264.7" y="116.3">4</text>
<text x="280" y="116.3">5</text>
<text x="113.6" y="122.9">8</text>
<text x="126.3" y="122.9">9</text>
<text x="120.4" y="127.7" transform="rotate(-90 120.4 127.7)">6</text>
<text x="113" y="139.4">11</text>
<text x="125.7" y="139.4">10</text>
<text x="245.7" y="140.7">2</text>
<text x="253.3" y="138.2">1</text>
<text x="253.3" y="143.3">3</text>
<text x="120.4" y="144.8" transform="rotate(-90 120.4 144.8)">12</text>
<text x="113.6" y="156">1</text>
<text x="126.3" y="156">2</text>
<text x="120.4" y="161.3" transform="rotate(-90 120.4 161.3)">13</text>
<text x="113.6" y="172.5">4</text>
<text x="126.3" y="172.5">3</text>
<text x="120.4" y="177.2" transform="rotate(-90 120.4 177.2)">5</text>
<text x="23.9" y="262.9" transform="rotate(-90 23.9 262.9)">14</text>
<text x="41.7" y="262.9" transform="rotate(-90 41.7 262.9)">14</text>
<text x="62" y="262.9" transform="rotate(-90 62 262.9)">14</text>
<text x="106" y="261.4">8</text>
<text x="118.7" y="261.4">9</text>
<text x="133.3" y="262.6">11</text>
<text x="146" y="262.6">10</text>
<text x="112.8" y="266.1" transform="rotate(-90 112.8 266.1)">6</text>
<text x="140.7" y="268" transform="rotate(-90 140.7 268)">12</text>
<text x="23.9" y="275" transform="rotate(-90 23.9 275)">7</text>
<text x="41.7" y="275" transform="rotate(-90 41.7 275)">7</text>
<text x="62" y="275" transform="rotate(-90 62 275)">7</text>
</g>
<g font-size="1.3" fill="#006464">
<text x="244.3" y="16.1">SW1</text>
<text x="117.5" y="22.5">U1A</text>
<text x="219.3" y="21.2">Barrel_Jack_MountingPin</text>
<text x="229.9" y="18.6">J2</text>
<text x="241.7" y="18.6">Power_SW</text>
<text x="114.4" y="25">CD4066BE</text>
<text x="182.9" y="26.3">J1</text>
<text x="182.9" y="28.8">TI99/4A</text>
<text x="191.7" y="28.8">Joystick</text>
<text x="200.4" y="28.8">Port</text>
<text x="114.4" y="41.5">CD4066BE</text>
<text x="117.4" y="39">U1B</text>
<text x="248.2" y="37.7">+5V</text>
<text x="266.3" y="37.7">+3.3V</text>
<text x="175.9" y="47.2">GND</text>
<text x="225.1" y="43.4">PWR_FLAG</text>
<text x="233" y="42.1">GND</text>
<text x="245.4" y="47.2">PWR_FLAG</text>
<text x="264.4" y="47.2">PWR_FLAG</text>
<text x="280.7" y="44.1">H1</text>
<text x="287" y="44.1">H2</text>
<text x="287" y="46.4">MountingHole_Pad</text>
<text x="293.4" y="44.1">H3</text>
<text x="293.4" y="46.4">MountingHole_Pad</text>
<text x="299.7" y="44.1">H4</text>
<text x="196.1" y="51.7">U4</text>
<text x="215.1" y="50.4">+5V</text>
<text x="218" y="50.4">+3.3V</text>
<text x="114.4" y="56.7">CD4066BE</text>
<text x="117.4" y="54.2">U1C</text>
<text x="187.7" y="58">IO_00</text>
<text x="192" y="54.2">mini_esp32</text>
<text x="197" y="58">VCC_(USB)</text>
<text x="295.3" y="59.9">GND</text>
<text x="187.7" y="65.6">IO_05/D8</text>
<text x="187.7" y="63.1">IO_04</text>
<text x="187.7" y="60.6">IO_02</text>
<text x="203.2" y="65.6">GND</text>
<text x="203.2" y="63.1">GND</text>
<text x="203.6" y="60.6">3V3</text>
<text x="283.7" y="65.6">+5V</text>
<text x="114.4" y="72">CD4066BE</text>
<text x="117.4" y="69.4">U1D</text>
<text x="187.7" y="68.2">IO_09/SD2</text>
<text x="187.7" y="70.7">IO_10/SD3</text>
<text x="203.2" y="68.2">GND</text>
<text x="203.6" y="70.7">RST</text>
<text x="222.9" y="71.3">GND</text>
<text x="262.1" y="70.9">GND</text>
<text x="270.6" y="66.9">J3</text>
<text x="187.7" y="75.8">IO_13/TCK</text>
<text x="187.7" y="73.3">IO_12/TDI</text>
<text x="204.5" y="77.1">NC</text>
<text x="204.5" y="74.5">NC</text>
<text x="261.5" y="75.9">Clock</text>
<text x="277.5" y="75.9">VCC</text>
<text x="187.7" y="78.3">IO_14/TMS</text>
<text x="187.7" y="83.4">IO_17/D3</text>
<text x="187.7" y="80.9">IO_16/D4</text>
<text x="203.1" y="83.4">CMD</text>
<text x="261.8" y="81">Load</text>
<text x="278" y="81">NC</text>
<text x="115.6" y="87.2">CD4066BE</text>
<text x="118.7" y="84.7">U2A</text>
<text x="187.7" y="86">IO_18/D5</text>
<text x="187.7" y="88.5">IO_19/D6</text>
<text x="203.3" y="88.5">RXD</text>
<text x="203.6" y="86">TXD</text>
<text x="261.9" y="86.1">Data</text>
<text x="278" y="86.1">NC</text>
<text x="187.7" y="93.6">IO_33</text>
<text x="187.7" y="91">IO_32</text>
<text x="203.4" y="93.6">SD0</text>
<text x="203.5" y="91">CLK</text>
<text x="271.9" y="94.8">J4</text>
<text x="118.6" y="99.9">U2B</text>
<text x="187.7" y="101.2">IO_36/SVP/A0</text>
<text x="187.7" y="98.7">IO_35</text>
<text x="187.7" y="96.1">IO_34</text>
<text x="203.4" y="96.1">SD1</text>
<text x="203.6" y="98.7">TD0</text>
<text x="263.4" y="98.8">GND</text>
<text x="115.6" y="102.5">CD4066BE</text>
<text x="187.7" y="103.7">IO_39/SVN</text>
<text x="187.7" y="106.3">IO_21/D2/SDA</text>
<text x="262.7" y="103.9">Clock</text>
<text x="278.8" y="103.9">VCC</text>
<text x="187.7" y="111.4">IO_23/D7</text>
<text x="187.7" y="108.8">IO_22/D1/SCL</text>
<text x="187.7" y="113.9">IO_25</text>
<text x="263.1" y="109">Load</text>
<text x="279.3" y="109">NC</text>
<text x="115.6" y="119">CD4066BE</text>
<text x="118.6" y="116.4">U2C</text>
<text x="187.7" y="116.4">IO_26/D0</text>
<text x="187.7" y="119">IO_27</text>
<text x="263.2" y="114">Data</text>
<text x="279.3" y="114">NC</text>
<text x="228" y="124.6">GND</text>
<text x="234.5" y="126.6">+3.3V</text>
<text x="115.6" y="135.5">CD4066BE</text>
<text x="118.6" y="132.9">U2D</text>
<text x="240" y="134.2">R3</text>
<text x="240" y="136.8">6.8K</text>
<text x="244.5" y="135.5">BT/NES</text>
<text x="248.2" y="132.9">SW2</text>
<text x="252.9" y="135.5">Sel</text>
<text x="118.7" y="149.5">U3A</text>
<text x="115.6" y="152">CD4066BE</text>
<text x="195.2" y="154.5">+3.3V</text>
<text x="240.5" y="154.5">+5V</text>
<text x="255.9" y="150">GND</text>
<text x="27.6" y="161.7">D1</text>
<text x="40.6" y="162">R1</text>
<text x="27.2" y="164.1">LED</text>
<text x="40" y="164.3">150</text>
<text x="118.6" y="166">U3B</text>
<text x="27.6" y="171.9">D2</text>
<text x="40.6" y="172.1">R2</text>
<text x="115.6" y="168.5">CD4066BE</text>
<text x="27.2" y="174.2">LED</text>
<text x="40" y="174.4">150</text>
<text x="33.5" y="184.1">SW4</text>
<text x="196.2" y="183.1">GND</text>
<text x="240.7" y="183.1">GND</text>
<text x="31.3" y="186.4">SW_Push</text>
<text x="32.9" y="200.4">Reset</text>
<text x="33.5" y="198.1">SW3</text>
<text x="17.1" y="212.3">GND</text>
<text x="21.2" y="256.1">+3.3V</text>
<text x="39" y="256.1">+3.3V</text>
<text x="59.3" y="256.1">+3.3V</text>
<text x="108" y="257.4">CD4066BE</text>
<text x="111" y="254.9">U3C</text>
<text x="139" y="256.1">U3D</text>
<text x="136" y="258.7">CD4066BE</text>
<text x="25" y="266.8" transform="rotate(-90 25 266.8)">V</text>
<text x="27.9" y="267.6">U1E</text>
<text x="42.8" y="266.8" transform="rotate(-90 42.8 266.8)">V</text>
<text x="45.7" y="267.6">U2E</text>
<text x="63.1" y="266.8" transform="rotate(-90 63.1 266.8)">V</text>
<text x="66" y="267.6">U3E</text>
<text x="25" y="272.5" transform="rotate(-90 25 272.5)">V</text>
<text x="27.9" y="270.1">CD4066BE</text>
<text x="42.8" y="272.5" transform="rotate(-90 42.8 272.5)">V</text>
<text x="45.7" y="270.1">CD4066BE</text>
<text x="63.1" y="272.5" transform="rotate(-90 63.1 272.5)">V</text>
<text x="66" y="270.1">CD4066BE</text>
<text x="111.1" y="273.2">GND</text>
<text x="139.1" y="273.2">GND</text>
<text x="22.2" y="280.8">GND</text>
<text x="40" y="280.8">GND</text>
<text x="60.3" y="280.8">GND</text>
</g>
<g font-size="1.1" fill="#006464">
<text x="219.7" y="154.5">B1</text>
<text x="205.3" y="157">SPARKFUN_LOGIC_LEVEL_CONVERTER</text>
</g>
<g font-size="1" fill="#a90000">
<text x="205.1" y="163.6">1</text>
<text x="205.1" y="166.1">2</text>
<text x="235.1" y="166.1">11</text>
<text x="235.1" y="163.6">12</text>
<text x="205.1" y="168.7">3</text>
<text x="205.1" y="171.2">4</text>
<text x="205.1" y="173.7">5</text>
<text x="235.1" y="168.7">10</text>
<text x="235.6" y="173.7">8</text>
<text x="235.6" y="171.2">9</text>
<text x="205.1" y="176.3">6</text>
<text x="235.6" y="176.3">7</text>
</g>
<g font-size="1" fill="#006464">
<text x="208" y="164.6">LV_TXI_1</text>
<text x="208" y="167.1">LV_RXO_1</text>
<text x="226.2" y="164.6">HV_RXO_1</text>
<text x="227" y="167.1">HV_TXI_1</text>
<text x="208" y="169.6">LV</text>
<text x="208" y="172.2">GND</text>
<text x="230.6" y="172.2">GND</text>
<text x="231.7" y="169.6">HV</text>
<text x="208" y="174.7">LV_RXO_2</text>
<text x="208" y="177.3">LV_TXI_2</text>
<text x="226.2" y="177.3">HV_RXO_2</text>
<text x="227" y="174.7">HV_TXI_2</text>
</g>
<g font-size=".8" fill="#006464">
<text x="25.2" y="265.5" transform="rotate(-90 25.2 265.5)">DD</text>
<text x="43" y="265.5" transform="rotate(-90 43 265.5)">DD</text>
<text x="63.3" y="265.5" transform="rotate(-90 63.3 265.5)">DD</text>
<text x="25.2" y="271.3" transform="rotate(-90 25.2 271.3)">SS</text>
<text x="43" y="271.3" transform="rotate(-90 43 271.3)">SS</text>
<text x="63.3" y="271.3" transform="rotate(-90 63.3 271.3)">SS</text>
</g>
<text font-size=".4" fill="#840000" x="229.8" y="31.2">Mounting</text>
</svg>
